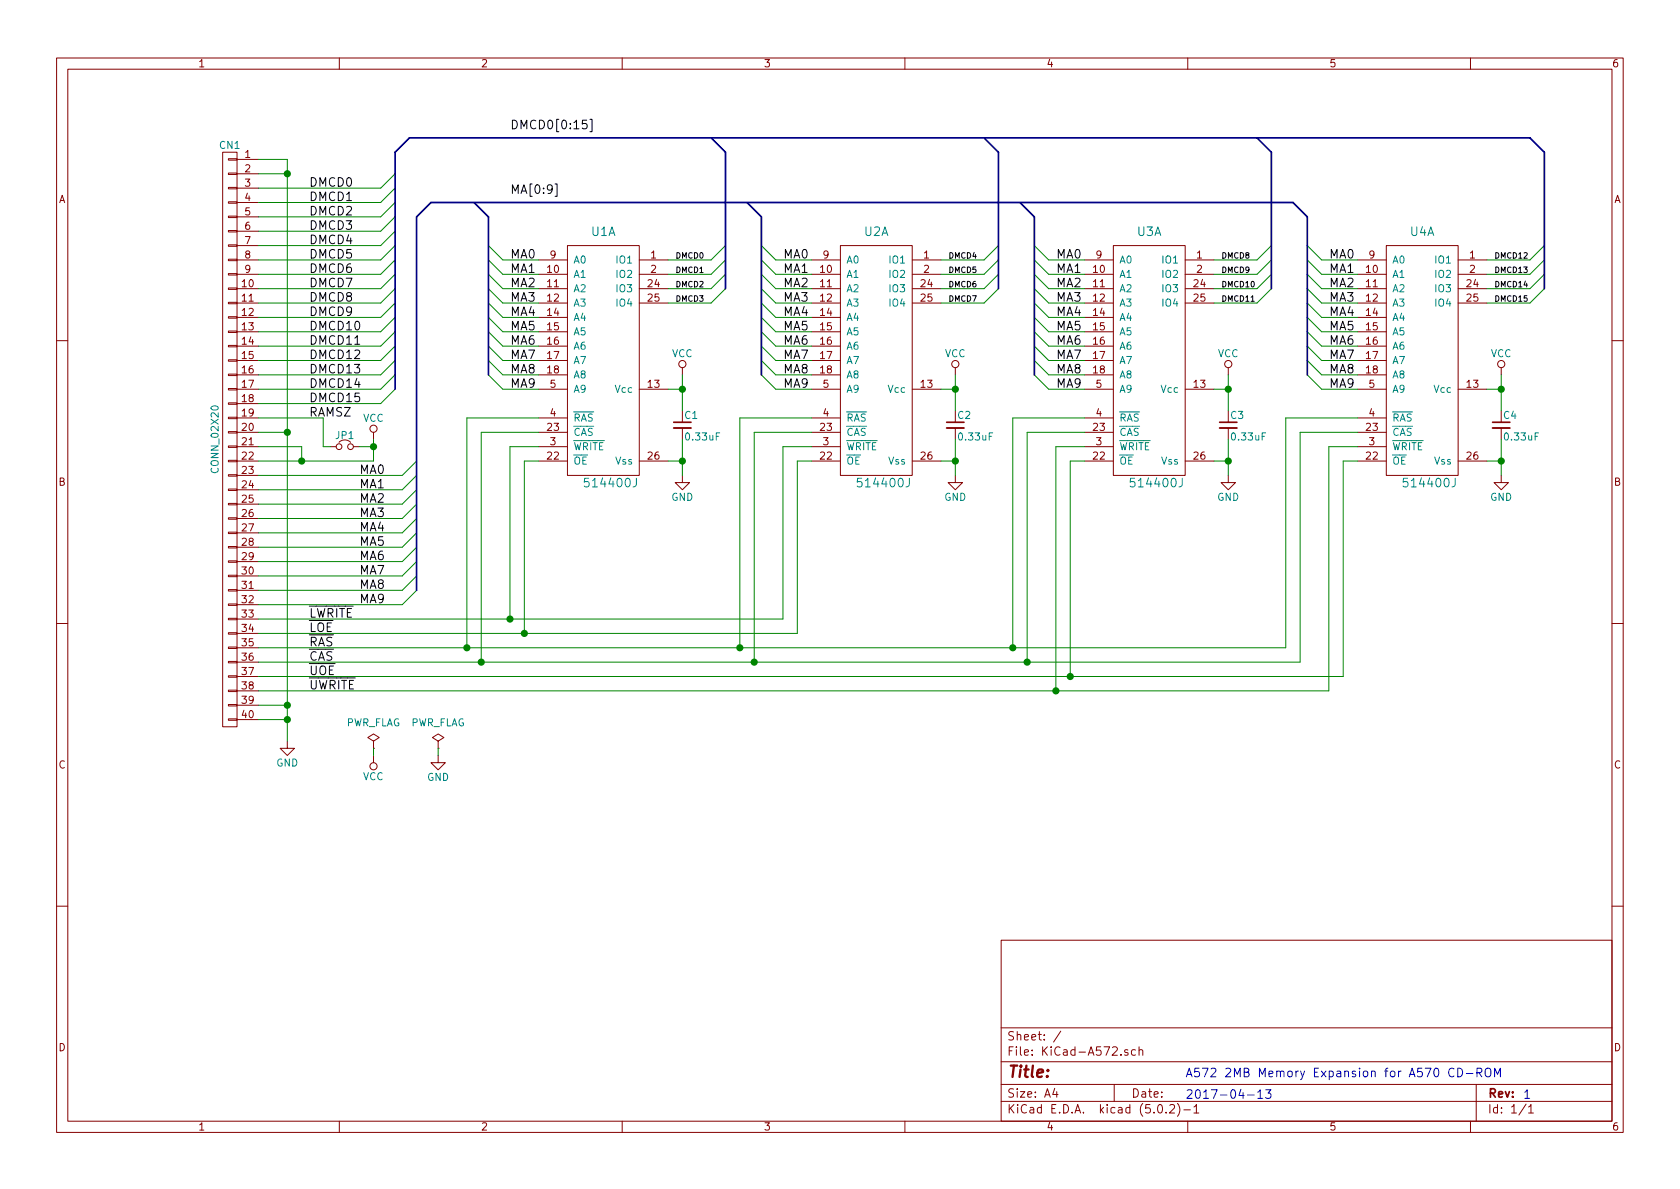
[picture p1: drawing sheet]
<svg xmlns="http://www.w3.org/2000/svg" width="297mm" height="210mm" viewBox="0 0 297 210" stroke-linecap="round" stroke-linejoin="round" font-family="sans-serif">
<g fill="none" stroke="#840000" stroke-width=".18">
<path d="M10 10.3h277v189.9h-277zM12 12.2h273v186.1h-273zM60 10.3v1.9M110 10.3v1.9M160 10.3v1.9M210 10.3v1.9M260 10.3v1.9M39.4 26.9h2.5v101.6h-2.5zM40.4 38.2h1.5v.3h-1.5zM40.4 35.7h1.5v.2h-1.5zM40.4 33.1h1.5v.3h-1.5zM40.4 30.6h1.5v.3h-1.5z"/>
<path d="M40.4 28.1h1.5v.2h-1.5zM41.9 28.2h3.8M41.9 30.7h3.8M41.9 33.3h3.8M41.9 35.8h3.8M41.9 38.3h3.8M40.4 58.5h1.5v.3h-1.5zM40.4 56h1.5v.3h-1.5zM40.4 53.5h1.5v.2h-1.5zM40.4 50.9h1.5v.3h-1.5zM40.4 48.4h1.5v.2h-1.5zM40.4 45.8h1.5v.3h-1.5z"/>
<path d="M40.4 43.3h1.5v.3h-1.5zM40.4 40.8h1.5v.2h-1.5zM41.9 51h3.8M41.9 53.6h3.8M41.9 56.1h3.8M41.9 58.7h3.8M41.9 40.9h3.8M41.9 43.4h3.8M41.9 46h3.8M41.9 48.5h3.8M95.2 51h5.1M95.2 53.6h5.1"/>
<path d="M95.2 56.1h5.1M95.2 58.7h5.1M95.2 46h5.1M95.2 48.5h5.1M100.3 43.4h12.7v40.7h-12.7zM113 51h5.1M113 53.6h5.1M113 46h5.1M113 48.5h5.1M143.5 51h5.1M143.5 53.6h5.1M143.5 56.1h5.1"/>
<path d="M143.5 58.7h5.1M143.5 46h5.1M143.5 48.5h5.1M148.6 43.4h12.7v40.7h-12.7zM161.3 51h5.1M161.3 53.6h5.1M161.3 46h5.1M161.3 48.5h5.1M191.8 51h5M191.8 53.6h5M191.8 56.1h5M191.8 58.7h5"/>
<path d="M191.8 46h5M191.8 48.5h5M196.8 43.4h12.7v40.7h-12.7zM209.5 51h5.1M209.5 53.6h5.1M209.5 46h5.1M209.5 48.5h5.1M240 51h5.1M240 53.6h5.1M240 56.1h5.1M240 58.7h5.1M240 46h5.1"/>
<path d="M240 48.5h5.1M245.1 43.4h12.7v40.7h-12.7zM257.8 51h5.1M257.8 53.6h5.1M257.8 46h5.1M257.8 48.5h5.1M10 60.2h2M40.4 78.9h1.5v.2h-1.5zM40.4 76.3h1.5v.3h-1.5zM40.4 73.8h1.5v.2h-1.5zM40.4 71.2h1.5v.3h-1.5zM40.4 68.7h1.5v.3h-1.5z"/>
<path d="M40.4 66.2h1.5v.2h-1.5zM40.4 63.6h1.5v.3h-1.5zM40.4 61.1h1.5v.2h-1.5zM41.9 61.2h3.8M41.9 63.7h3.8M41.9 66.3h3.8M41.9 68.8h3.8M41.9 71.4h3.8M41.9 73.9h3.8M41.9 76.4h3.8M41.9 79h3.8M58.4 79h1"/>
<path d="M62.5 79h1M66 76.4v1.3M95.2 61.2h5.1M95.2 63.7h5.1M95.2 66.3h5.1M95.2 68.8h5.1M95.2 73.9h5.1M95.2 76.4h5.1M95.2 79h5.1M113 68.8h5.1M120.6 65v1.3M120.6 75.7v2"/>
<path d="M143.5 61.2h5.1M143.5 63.7h5.1M143.5 66.3h5.1M143.5 68.8h5.1M143.5 73.9h5.1M143.5 76.4h5.1M143.5 79h5.1M161.3 68.8h5.1M168.9 65v1.3M168.9 75.7v2M191.8 61.2h5M191.8 63.7h5"/>
<path d="M191.8 66.3h5M191.8 68.8h5M191.8 73.9h5M191.8 76.4h5M191.8 79h5M209.5 68.8h5.1M217.2 65v1.3M217.2 75.7v2M240 61.2h5.1M240 63.7h5.1M240 66.3h5.1M240 68.8h5.1"/>
<path d="M240 73.9h5.1M240 76.4h5.1M240 79h5.1M257.8 68.8h5.1M265.4 65v1.3M265.4 75.7v2M285 60.2h2M40.4 99.2h1.5v.2h-1.5zM40.4 96.6h1.5v.3h-1.5zM40.4 94.1h1.5v.3h-1.5zM40.4 91.6h1.5v.2h-1.5zM40.4 89h1.5v.3h-1.5z"/>
<path d="M40.4 86.5h1.5v.2h-1.5zM40.4 83.9h1.5v.3h-1.5zM40.4 81.4h1.5v.3h-1.5zM41.9 81.5h3.8M41.9 84.1h3.8M41.9 86.6h3.8M41.9 89.1h3.8M41.9 91.7h3.8M41.9 94.2h3.8M41.9 96.8h3.8M41.9 99.3h3.8M95.2 81.5h5.1"/>
<path d="M113 81.5h5.1M120.6 84.1v1.2h1.3l-1.3 1.3-1.2-1.3h1.2M143.5 81.5h5.1M161.3 81.5h5.1M168.9 84.1v1.2h1.3l-1.3 1.3-1.3-1.3h1.3M191.8 81.5h5M209.5 81.5h5.1M217.2 84.1v1.2h1.2l-1.2 1.3-1.3-1.3h1.3M240 81.5h5.1M257.8 81.5h5.1M265.4 84.1v1.2h1.3l-1.3 1.3-1.2-1.3h1.2M10 110.3h2"/>
<path d="M40.4 119.5h1.5v.3h-1.5zM40.4 117h1.5v.2h-1.5zM40.4 114.4h1.5v.3h-1.5zM40.4 111.9h1.5v.2h-1.5zM40.4 109.3h1.5v.3h-1.5zM40.4 106.8h1.5v.3h-1.5zM40.4 104.3h1.5v.2h-1.5zM40.4 101.7h1.5v.3h-1.5zM41.9 101.8h3.8M41.9 104.4h3.8M41.9 106.9h3.8M41.9 109.5h3.8"/>
<path d="M41.9 112h3.8M41.9 114.5h3.8M41.9 117.1h3.8M41.9 119.6h3.8M285 110.3h2M40.4 127.1h1.5v.3h-1.5zM40.4 124.6h1.5v.2h-1.5zM40.4 122h1.5v.3h-1.5zM41.9 122.2h3.8M41.9 124.7h3.8M41.9 127.2h3.8M50.8 131.1v1.2h1.3l-1.3 1.3-1.3-1.3h1.3"/>
<path d="M66 131.1l1.1-.7-1.1-.6-1 .6 1 .7v1.2M66 132.3h.1M66 133.6v1.3M77.5 131.1l1-.7-1-.6-1 .6 1 .7v1.2M77.5 132.3h.1M77.5 133.6v1.3h1.2l-1.2 1.2-1.3-1.2h1.3M10 160.2h2M177 166.3h108v32h-108zM285 160.2h2M60 198.3v1.9M110 198.3v1.9M160 198.3v1.9"/>
<path d="M177 194.8h108M177 191.8h108M177 187.8h108M177 181.8h108M186.5 192.5l-.4 1h1M186.8 193v1M187.6 182.3l-1.3 2M197 191.8v3M198.2 186.5v.1M199.4 185.7a.37 .37 0 0 0-.6 .1l.1 .2 .5 .2 .1 .1-.2 .3-.5-.1M200.8 185.7l-.5-.1-.2 .3 .1 .6h.6M201.4 185.7h.1a.37 .37 0 0 1 .6 .1v.8"/>
<path d="M201.4 185.1v1.5M204.8 195.5l.4-.2a.94 .94 0 0 1 0 1.5 .79 .79 0 0 1-.4-1.3zM206.2 196.7v.1M206.8 195.5l.2-.2h.4l.2 .2 .1 .3-.1 .2-.8 .8h.9M208.2 195.1a1.71 1.71 0 0 1 0 2.3M209.3 196.3h1.2M210 198.3v1.9M211.1 195.8l.4-.5v1.5M211.1 196.8h.9M260 198.3v1.9M261 191.8v6.5M269.8 195.2l-1.2 2"/>
<path d="M270.3 195.8l.4-.5v1.5M270.3 196.8h.8"/>
<circle cx="59.9" cy="79" r=".51"/>
<circle cx="62" cy="79" r=".51"/>
<circle cx="66" cy="75.8" r=".63"/>
<circle cx="120.6" cy="64.4" r=".63"/>
<circle cx="168.9" cy="64.4" r=".63"/>
<circle cx="217.2" cy="64.4" r=".63"/>
<circle cx="265.4" cy="64.4" r=".63"/>
<circle cx="66" cy="135.5" r=".63"/>
</g>
<g fill="none" stroke="#008400" stroke-width=".18">
<path d="M45.7 28.2h5.1v102.9M45.7 30.7h5.1M69.8 30.7l-2.5 2.6h-21.6M69.8 33.3l-2.5 2.5h-21.6M69.8 35.8l-2.5 2.5h-21.6M69.8 38.3l-2.5 2.6h-21.6M69.8 40.9l-2.5 2.5h-21.6M69.8 43.4l-2.5 2.6h-21.6M69.8 46l-2.5 2.5h-21.6M69.8 48.5l-2.5 2.5h-21.6M69.8 51l-2.5 2.6h-21.6M69.8 53.6l-2.5 2.5h-21.6"/>
<path d="M69.8 56.1l-2.5 2.6h-21.6M69.8 58.7l-2.5 2.5h-21.6M86.4 43.4l2.5 2.6h6.3M86.4 46l2.5 2.5h6.3M86.4 48.5l2.5 2.5h6.3M86.4 51l2.5 2.6h6.3M86.4 53.6l2.5 2.5h6.3M86.4 56.1l2.5 2.6h6.3M86.4 58.7l2.5 2.5h6.3M128.3 51l-2.6 2.6h-7.6M128.3 48.5l-2.6 2.5h-7.6M128.3 46l-2.6 2.5h-7.6"/>
<path d="M128.3 43.4l-2.6 2.6h-7.6M134.6 43.4l2.6 2.6h6.3M134.6 46l2.6 2.5h6.3M134.6 48.5l2.6 2.5h6.3M134.6 51l2.6 2.6h6.3M134.6 53.6l2.6 2.5h6.3M134.6 56.1l2.6 2.6h6.3M134.6 58.7l2.6 2.5h6.3M176.5 43.4l-2.5 2.6h-7.6M176.5 46l-2.5 2.5h-7.6M176.5 48.5l-2.5 2.5h-7.6M176.5 51l-2.5 2.6h-7.6"/>
<path d="M182.9 43.4l2.5 2.6h6.4M182.9 46l2.5 2.5h6.4M182.9 48.5l2.5 2.5h6.4M182.9 51l2.5 2.6h6.4M182.9 53.6l2.5 2.5h6.4M182.9 56.1l2.5 2.6h6.4M182.9 58.7l2.5 2.5h6.4M224.8 43.4l-2.6 2.6h-7.6M224.8 46l-2.6 2.5h-7.6M224.8 48.5l-2.6 2.5h-7.6M224.8 51l-2.6 2.6h-7.6M231.1 43.4l2.6 2.6h6.3"/>
<path d="M231.1 46l2.6 2.5h6.3M231.1 48.5l2.6 2.5h6.3M231.1 51l2.6 2.6h6.3M231.1 53.6l2.6 2.5h6.3M231.1 56.1l2.6 2.6h6.3M231.1 58.7l2.6 2.5h6.3M273 43.4l-2.5 2.6h-7.6M273 46l-2.5 2.5h-7.6M273 48.5l-2.5 2.5h-7.6M273 51l-2.5 2.6h-7.6M45.7 76.4h5.1M45.7 73.9h11.4v5.1h1.3"/>
<path d="M45.7 79h7.6v2.5M63.5 79h2.5M66 77.7v3.8h-20.3M69.8 61.2l-2.5 2.5h-21.6M69.8 63.7l-2.5 2.6h-21.6M69.8 66.3l-2.5 2.5h-21.6M69.8 68.8l-2.5 2.6h-21.6M86.4 61.2l2.5 2.5h6.3M86.4 63.7l2.5 2.6h6.3M86.4 66.3l2.5 2.5h6.3M95.2 76.4h-10.1v40.7M95.2 73.9h-12.7v40.6"/>
<path d="M95.2 79h-5v30.5M118.1 68.8h2.5M120.6 66.3v6.3M120.6 77.7v6.4M134.6 61.2l2.6 2.5h6.3M134.6 63.7l2.6 2.6h6.3M134.6 66.3l2.6 2.5h6.3M143.5 76.4h-10.2v40.7M143.5 73.9h-12.7v40.6M143.5 79h-5.1v30.5h-92.7M166.4 68.8h2.5M168.9 66.3v6.3"/>
<path d="M168.9 77.7v6.4M182.9 61.2l2.5 2.5h6.4M182.9 63.7l2.5 2.6h6.4M182.9 66.3l2.5 2.5h6.4M191.8 76.4h-10.2v40.7M191.8 73.9h-12.7v40.6M191.8 79h-5.1v43.2M214.6 68.8h2.6M217.2 66.3v6.3M217.2 77.7v6.4M231.1 61.2l2.6 2.5h6.3M231.1 63.7l2.6 2.6h6.3"/>
<path d="M231.1 66.3l2.6 2.5h6.3M240 76.4h-10.1v40.7h-184.2M240 73.9h-12.7v40.6h-181.6M240 79h-5.1v43.2h-189.2M262.9 68.8h2.5M265.4 66.3v6.3M265.4 77.7v6.4M73.7 81.5l-2.6 2.6h-25.4M73.7 84.1l-2.6 2.5h-25.4M73.7 86.6l-2.6 2.5h-25.4M73.7 89.1l-2.6 2.6h-25.4M73.7 91.7l-2.6 2.5h-25.4"/>
<path d="M73.7 94.2l-2.6 2.6h-25.4M73.7 96.8l-2.6 2.5h-25.4M73.7 99.3l-2.6 2.5h-25.4M95.2 81.5h-2.5v30.5M118.1 81.5h2.5M143.5 81.5h-2.5v30.5h-95.3M166.4 81.5h2.5M191.8 81.5h-2.6v38.1M214.6 81.5h2.6M240 81.5h-2.5v38.1h-191.8M262.9 81.5h2.5M73.7 101.8l-2.6 2.6h-25.4"/>
<path d="M73.7 104.4l-2.6 2.5h-25.4M45.7 124.7h5.1M45.7 127.2h5.1M66 132.3v1.3M77.5 132.3v1.3"/>
</g>
<path d="M119.1 75.7h3.1M167.4 75.7h3M215.6 75.7h3.1M263.9 75.7h3.1" fill="none" stroke="#840000" stroke-width=".33"/>
<path d="M119.1 74.7h3.1M167.4 74.7h3M215.6 74.7h3.1M263.9 74.7h3.1" fill="none" stroke="#840000" stroke-width=".3"/>
<path d="M98.1 32.5h.4v2.2h-.4M103.7 21.3h-.7l-.1 .7 .2-.2 .6 .1 .1 .2-.1 .5-.2 .2h-.4l-.2-.2M104.3 21.1h.4v2.2h-.4" fill="none" stroke="#000" stroke-width=".18"/>
<path d="M83.8 35.8l2.6 2.5v28M125.7 24.4l2.6 2.5v24.1M132.1 35.8l2.5 2.5v28M174 24.4l2.5 2.5v24.1M180.3 35.8l2.6 2.5v28M222.2 24.4l2.6 2.5v24.1M273 51v-24.1l-2.5-2.5h-198.1l-2.6 2.5v41.9M231.1 66.3v-28l-2.5-2.5h-152.4l-2.5 2.5v66.1" fill="none" stroke="#000084" stroke-width=".3"/>
<g fill="#008400" stroke="#008400" stroke-width=".25">
<circle cx="50.8" cy="30.7" r=".51"/>
<circle cx="50.8" cy="76.4" r=".51"/>
<circle cx="50.8" cy="124.7" r=".51"/>
<circle cx="50.8" cy="127.2" r=".51"/>
<circle cx="53.3" cy="81.5" r=".51"/>
<circle cx="120.7" cy="68.8" r=".51"/>
<circle cx="168.9" cy="68.8" r=".51"/>
<circle cx="217.2" cy="68.8" r=".51"/>
<circle cx="265.4" cy="68.8" r=".51"/>
<circle cx="90.2" cy="109.5" r=".51"/>
<circle cx="92.7" cy="112" r=".51"/>
<circle cx="186.7" cy="122.2" r=".51"/>
<circle cx="189.2" cy="119.6" r=".51"/>
<circle cx="133.4" cy="117.1" r=".51"/>
<circle cx="130.8" cy="114.5" r=".51"/>
<circle cx="85.1" cy="117.1" r=".51"/>
<circle cx="82.6" cy="114.5" r=".51"/>
<circle cx="66" cy="79" r=".51"/>
<circle cx="265.4" cy="81.5" r=".51"/>
<circle cx="217.2" cy="81.5" r=".51"/>
<circle cx="168.9" cy="81.5" r=".51"/>
<circle cx="120.7" cy="81.5" r=".51"/>
<circle cx="179.1" cy="114.5" r=".51"/>
<circle cx="181.6" cy="117.1" r=".51"/>
</g>
<path d="M220.6 193.6h1.1M222.4 193.1l.4-.4v1.5M222.4 194.2h.9M223.8 192.7h.9l-.5 .6 .4 .1v.7l-.2 .1h-.4l-.2-.1M257.1 189a.62 .62 0 0 0-.8 0 .62 .62 0 0 0-.2 .8 .56 .56 0 0 0 .3 .5 .56 .56 0 0 0 .7 0M257.7 188.9a.77 .77 0 0 1 .9 .8 .77 .77 0 0 1-.9 .7zM259.3 189.8h1.1M261.1 189.7l.8-.1 .1-.2v-.4l-.3-.1h-.6v1.5M261.5 189.7l.5 .7M262.7 189.1a.54 .54 0 0 1 .8 0 1.04 1.04 0 0 1-.3 1.3 .53 .53 0 0 1-.6-.5zM264.3 190.4v-1.5l.5 1.1 .5-1.1v1.5" fill="none" stroke="#0000c2" stroke-width=".18"/>
<text font-size="2.8" fill="#840000" x="178" y="190.5">Title:</text>
<g font-size="2.1">
<text x="90.2" y="22.9">DMCD0[0:15]</text>
<text x="54.6" y="33">DMCD0</text>
<text x="54.6" y="35.6">DMCD1</text>
<text x="90.2" y="34.3">MA[0:9]</text>
<text x="54.6" y="38.1">DMCD2</text>
<text x="54.6" y="40.6">DMCD3</text>
<text x="54.6" y="43.2">DMCD4</text>
<text x="54.6" y="45.7">DMCD5</text>
<text x="90.2" y="45.7">MA0</text>
<text x="138.4" y="45.7">MA0</text>
<text x="186.7" y="45.7">MA0</text>
<text x="234.9" y="45.7">MA0</text>
<text x="54.6" y="48.3">DMCD6</text>
<text x="54.6" y="50.8">DMCD7</text>
<text x="54.6" y="53.3">DMCD8</text>
<text x="90.2" y="48.3">MA1</text>
<text x="90.2" y="50.8">MA2</text>
<text x="90.2" y="53.3">MA3</text>
<text x="138.4" y="48.3">MA1</text>
<text x="138.4" y="50.8">MA2</text>
<text x="138.4" y="53.3">MA3</text>
<text x="186.7" y="48.3">MA1</text>
<text x="186.7" y="50.8">MA2</text>
<text x="186.7" y="53.3">MA3</text>
<text x="234.9" y="48.3">MA1</text>
<text x="234.9" y="50.8">MA2</text>
<text x="234.9" y="53.3">MA3</text>
<text x="54.6" y="55.9">DMCD9</text>
<text x="54.6" y="58.4">DMCD10</text>
<text x="90.2" y="55.9">MA4</text>
<text x="90.2" y="58.4">MA5</text>
<text x="138.4" y="55.9">MA4</text>
<text x="138.4" y="58.4">MA5</text>
<text x="186.7" y="55.9">MA4</text>
<text x="186.7" y="58.4">MA5</text>
<text x="234.9" y="55.9">MA4</text>
<text x="234.9" y="58.4">MA5</text>
<text x="54.6" y="61">DMCD11</text>
<text x="54.6" y="63.5">DMCD12</text>
<text x="90.2" y="61">MA6</text>
<text x="90.2" y="63.5">MA7</text>
<text x="138.4" y="61">MA6</text>
<text x="138.4" y="63.5">MA7</text>
<text x="186.7" y="61">MA6</text>
<text x="186.7" y="63.5">MA7</text>
<text x="234.9" y="61">MA6</text>
<text x="234.9" y="63.5">MA7</text>
<text x="54.6" y="66">DMCD13</text>
<text x="54.6" y="68.6">DMCD14</text>
<text x="54.6" y="71.1">DMCD15</text>
<text x="90.2" y="66">MA8</text>
<text x="90.2" y="68.6">MA9</text>
<text x="138.4" y="66">MA8</text>
<text x="138.4" y="68.6">MA9</text>
<text x="186.7" y="66">MA8</text>
<text x="186.7" y="68.6">MA9</text>
<text x="234.9" y="66">MA8</text>
<text x="234.9" y="68.6">MA9</text>
<text x="54.6" y="73.7">RAMSZ</text>
<text x="63.5" y="83.8">MA0</text>
<text x="63.5" y="86.4">MA1</text>
<text x="63.5" y="88.9">MA2</text>
<text x="63.5" y="91.4">MA3</text>
<text x="63.5" y="94">MA4</text>
<text x="63.5" y="96.5">MA5</text>
<text x="63.5" y="99.1">MA6</text>
<text x="63.5" y="101.6">MA7</text>
<text x="63.5" y="104.1">MA8</text>
<text x="63.5" y="106.7">MA9</text>
<text x="54.6" y="109.2">LWRITE</text>
<text x="54.6" y="111.8">LOE</text>
<text x="54.6" y="114.3">RAS</text>
<text x="54.6" y="116.8">CAS</text>
<text x="54.6" y="119.4">UOE</text>
<text x="54.6" y="121.9">UWRITE</text>
</g>
<g font-size="2.1" fill="#008484">
<text x="104.6" y="41.7">U1A</text>
<text x="152.8" y="41.7">U2A</text>
<text x="201.1" y="41.7">U3A</text>
<text x="249.4" y="41.7">U4A</text>
<text x="103.8" y="86.2">514400J</text>
<text x="152.1" y="86.2">514400J</text>
<text x="200.4" y="86.2">514400J</text>
<text x="248.6" y="86.2">514400J</text>
</g>
<g font-size="2.1" fill="#840000">
<text x="178" y="184">Sheet: /</text>
<text x="178" y="186.7">File: KiCad-A572.sch</text>
<text x="178" y="196.9">KiCad E.D.A. kicad (5.0.2)-1</text>
<text x="178" y="194.1">Size: A4</text>
<text x="200" y="194.1">Date:</text>
<text x="263" y="194.1">Rev:</text>
<text x="263" y="196.9">Id: 1/1</text>
</g>
<g font-size="2.1" fill="#0000c2">
<text x="209.5" y="190.5">A572 2MB Memory Expansion for A570 CD-ROM</text>
<text x="209.5" y="194.3">2017-04-13</text>
<text x="269.2" y="194.3">1</text>
</g>
<g font-size="1.8" fill="#840000">
<text x="35" y="11.9">1</text>
<text x="85" y="11.9">2</text>
<text x="135" y="11.9">3</text>
<text x="185" y="11.9">4</text>
<text x="235" y="11.9">5</text>
<text x="285" y="11.9">6</text>
<text x="43.3" y="27.9">1</text>
<text x="10.4" y="35.9">A</text>
<text x="43.3" y="30.5">2</text>
<text x="43.3" y="33">3</text>
<text x="43.3" y="35.6">4</text>
<text x="285.4" y="35.9">A</text>
<text x="43.3" y="38.1">5</text>
<text x="43.3" y="40.6">6</text>
<text x="43.3" y="43.2">7</text>
<text x="43.3" y="45.7">8</text>
<text x="97.3" y="45.7">9</text>
<text x="115.1" y="45.7">1</text>
<text x="145.6" y="45.7">9</text>
<text x="163.3" y="45.7">1</text>
<text x="193.8" y="45.7">9</text>
<text x="211.6" y="45.7">1</text>
<text x="242.1" y="45.7">9</text>
<text x="259.9" y="45.7">1</text>
<text x="42.8" y="50.8">10</text>
<text x="42.8" y="53.3">11</text>
<text x="43.3" y="48.3">9</text>
<text x="96.8" y="48.3">10</text>
<text x="96.8" y="50.8">11</text>
<text x="96.8" y="53.3">12</text>
<text x="114.6" y="50.8">24</text>
<text x="114.6" y="53.3">25</text>
<text x="115.1" y="48.3">2</text>
<text x="145.1" y="48.3">10</text>
<text x="145.1" y="50.8">11</text>
<text x="145.1" y="53.3">12</text>
<text x="162.9" y="50.8">24</text>
<text x="162.9" y="53.3">25</text>
<text x="163.3" y="48.3">2</text>
<text x="193.3" y="48.3">10</text>
<text x="193.3" y="50.8">11</text>
<text x="193.3" y="53.3">12</text>
<text x="211.1" y="50.8">24</text>
<text x="211.1" y="53.3">25</text>
<text x="211.6" y="48.3">2</text>
<text x="241.6" y="48.3">10</text>
<text x="241.6" y="50.8">11</text>
<text x="241.6" y="53.3">12</text>
<text x="259.4" y="50.8">24</text>
<text x="259.4" y="53.3">25</text>
<text x="259.9" y="48.3">2</text>
<text x="42.8" y="55.9">12</text>
<text x="42.8" y="58.4">13</text>
<text x="96.8" y="55.9">14</text>
<text x="96.8" y="58.4">15</text>
<text x="145.1" y="55.9">14</text>
<text x="145.1" y="58.4">15</text>
<text x="193.3" y="55.9">14</text>
<text x="193.3" y="58.4">15</text>
<text x="241.6" y="55.9">14</text>
<text x="241.6" y="58.4">15</text>
<text x="42.8" y="61">14</text>
<text x="42.8" y="63.5">15</text>
<text x="96.8" y="61">16</text>
<text x="96.8" y="63.5">17</text>
<text x="145.1" y="61">16</text>
<text x="145.1" y="63.5">17</text>
<text x="193.3" y="61">16</text>
<text x="193.3" y="63.5">17</text>
<text x="241.6" y="61">16</text>
<text x="241.6" y="63.5">17</text>
<text x="42.8" y="66">16</text>
<text x="42.8" y="68.6">17</text>
<text x="42.8" y="71.1">18</text>
<text x="96.8" y="66">18</text>
<text x="97.3" y="68.6">5</text>
<text x="114.6" y="68.6">13</text>
<text x="145.1" y="66">18</text>
<text x="145.6" y="68.6">5</text>
<text x="162.9" y="68.6">13</text>
<text x="193.3" y="66">18</text>
<text x="193.8" y="68.6">5</text>
<text x="211.1" y="68.6">13</text>
<text x="241.6" y="66">18</text>
<text x="242.1" y="68.6">5</text>
<text x="259.4" y="68.6">13</text>
<text x="42.8" y="73.7">19</text>
<text x="42.8" y="76.2">20</text>
<text x="96.8" y="76.2">23</text>
<text x="97.3" y="73.7">4</text>
<text x="145.1" y="76.2">23</text>
<text x="145.6" y="73.7">4</text>
<text x="193.3" y="76.2">23</text>
<text x="193.8" y="73.7">4</text>
<text x="241.6" y="76.2">23</text>
<text x="242.1" y="73.7">4</text>
<text x="42.8" y="78.7">21</text>
<text x="42.8" y="81.3">22</text>
<text x="42.8" y="83.8">23</text>
<text x="96.8" y="81.3">22</text>
<text x="97.3" y="78.7">3</text>
<text x="114.6" y="81.3">26</text>
<text x="145.1" y="81.3">22</text>
<text x="145.6" y="78.7">3</text>
<text x="162.9" y="81.3">26</text>
<text x="193.3" y="81.3">22</text>
<text x="193.8" y="78.7">3</text>
<text x="211.1" y="81.3">26</text>
<text x="241.6" y="81.3">22</text>
<text x="242.1" y="78.7">3</text>
<text x="259.4" y="81.3">26</text>
<text x="10.4" y="85.9">B</text>
<text x="42.8" y="86.4">24</text>
<text x="42.8" y="88.9">25</text>
<text x="285.4" y="85.9">B</text>
<text x="42.8" y="91.4">26</text>
<text x="42.8" y="94">27</text>
<text x="42.8" y="96.5">28</text>
<text x="42.8" y="99.1">29</text>
<text x="42.8" y="101.6">30</text>
<text x="42.8" y="104.1">31</text>
<text x="42.8" y="106.7">32</text>
<text x="42.8" y="109.2">33</text>
<text x="42.8" y="111.8">34</text>
<text x="42.8" y="114.3">35</text>
<text x="42.8" y="116.8">36</text>
<text x="42.8" y="119.4">37</text>
<text x="42.8" y="121.9">38</text>
<text x="42.8" y="124.5">39</text>
<text x="42.8" y="127">40</text>
<text x="10.4" y="135.9">C</text>
<text x="285.4" y="135.9">C</text>
<text x="10.4" y="185.9">D</text>
<text x="285.4" y="185.9">D</text>
<text x="35" y="199.9">1</text>
<text x="85" y="199.9">2</text>
<text x="135" y="199.9">3</text>
<text x="185" y="199.9">4</text>
<text x="235" y="199.9">5</text>
<text x="285" y="199.9">6</text>
</g>
<g font-size="1.8" fill="#008484">
<text x="38.9" y="26.3">CN1</text>
<text x="101.3" y="46.6">A0</text>
<text x="109.2" y="46.6">IO1</text>
<text x="149.6" y="46.6">A0</text>
<text x="157.4" y="46.6">IO1</text>
<text x="197.9" y="46.6">A0</text>
<text x="205.7" y="46.6">IO1</text>
<text x="246.1" y="46.6">A0</text>
<text x="253.9" y="46.6">IO1</text>
<text x="101.3" y="49.1">A1</text>
<text x="101.3" y="51.7">A2</text>
<text x="109.2" y="49.1">IO2</text>
<text x="109.2" y="51.7">IO3</text>
<text x="149.6" y="49.1">A1</text>
<text x="149.6" y="51.7">A2</text>
<text x="157.4" y="49.1">IO2</text>
<text x="157.4" y="51.7">IO3</text>
<text x="197.9" y="49.1">A1</text>
<text x="197.9" y="51.7">A2</text>
<text x="205.7" y="49.1">IO2</text>
<text x="205.7" y="51.7">IO3</text>
<text x="246.1" y="49.1">A1</text>
<text x="246.1" y="51.7">A2</text>
<text x="253.9" y="49.1">IO2</text>
<text x="253.9" y="51.7">IO3</text>
<text x="101.3" y="54.2">A3</text>
<text x="101.3" y="56.8">A4</text>
<text x="101.3" y="59.3">A5</text>
<text x="109.2" y="54.2">IO4</text>
<text x="149.6" y="54.2">A3</text>
<text x="149.6" y="56.8">A4</text>
<text x="149.6" y="59.3">A5</text>
<text x="157.4" y="54.2">IO4</text>
<text x="197.9" y="54.2">A3</text>
<text x="197.9" y="56.8">A4</text>
<text x="197.9" y="59.3">A5</text>
<text x="205.7" y="54.2">IO4</text>
<text x="246.1" y="54.2">A3</text>
<text x="246.1" y="56.8">A4</text>
<text x="246.1" y="59.3">A5</text>
<text x="253.9" y="54.2">IO4</text>
<text x="101.3" y="61.8">A6</text>
<text x="101.3" y="64.4">A7</text>
<text x="118.8" y="63.2">VCC</text>
<text x="149.6" y="61.8">A6</text>
<text x="149.6" y="64.4">A7</text>
<text x="167.1" y="63.2">VCC</text>
<text x="197.9" y="61.8">A6</text>
<text x="197.9" y="64.4">A7</text>
<text x="215.3" y="63.2">VCC</text>
<text x="246.1" y="61.8">A6</text>
<text x="246.1" y="64.4">A7</text>
<text x="263.6" y="63.2">VCC</text>
<text x="101.3" y="66.9">A8</text>
<text x="101.3" y="69.5">A9</text>
<text x="108.9" y="69.5">Vcc</text>
<text x="149.6" y="66.9">A8</text>
<text x="149.6" y="69.5">A9</text>
<text x="157.1" y="69.5">Vcc</text>
<text x="197.9" y="66.9">A8</text>
<text x="197.9" y="69.5">A9</text>
<text x="205.4" y="69.5">Vcc</text>
<text x="246.1" y="66.9">A8</text>
<text x="246.1" y="69.5">A9</text>
<text x="253.6" y="69.5">Vcc</text>
<text x="59.4" y="77.6">JP1</text>
<text x="64.2" y="74.6">VCC</text>
<text x="101.3" y="77.1">CAS</text>
<text x="101.3" y="74.5">RAS</text>
<text x="121.1" y="74.1">C1</text>
<text x="121.4" y="77.9">0.33uF</text>
<text x="149.6" y="77.1">CAS</text>
<text x="149.6" y="74.5">RAS</text>
<text x="169.4" y="74.1">C2</text>
<text x="169.7" y="77.9">0.33uF</text>
<text x="197.9" y="77.1">CAS</text>
<text x="197.9" y="74.5">RAS</text>
<text x="217.6" y="74.1">C3</text>
<text x="217.9" y="77.9">0.33uF</text>
<text x="246.1" y="77.1">CAS</text>
<text x="246.1" y="74.5">RAS</text>
<text x="265.9" y="74.1">C4</text>
<text x="266.2" y="77.9">0.33uF</text>
<text x="38.7" y="83.3" transform="rotate(-90 38.7 83.3)">CONN_02X20</text>
<text x="101.3" y="82.2">OE</text>
<text x="101.3" y="79.6">WRITE</text>
<text x="108.9" y="82.2">Vss</text>
<text x="149.6" y="82.2">OE</text>
<text x="149.6" y="79.6">WRITE</text>
<text x="157.1" y="82.2">Vss</text>
<text x="197.9" y="82.2">OE</text>
<text x="197.9" y="79.6">WRITE</text>
<text x="205.4" y="82.2">Vss</text>
<text x="246.1" y="82.2">OE</text>
<text x="246.1" y="79.6">WRITE</text>
<text x="253.6" y="82.2">Vss</text>
<text x="118.7" y="88.6">GND</text>
<text x="167" y="88.6">GND</text>
<text x="215.2" y="88.6">GND</text>
<text x="263.5" y="88.6">GND</text>
<text x="61.1" y="128.4">PWR_FLAG</text>
<text x="72.5" y="128.4">PWR_FLAG</text>
<text x="48.8" y="135.6">GND</text>
<text x="64.2" y="138">VCC</text>
<text x="75.5" y="138.1">GND</text>
</g>
<g font-size="1.4">
<text x="119.4" y="45.7">DMCD0</text>
<text x="167.6" y="45.7">DMCD4</text>
<text x="215.9" y="45.7">DMCD8</text>
<text x="264.2" y="45.7">DMCD12</text>
<text x="119.4" y="48.3">DMCD1</text>
<text x="119.4" y="50.8">DMCD2</text>
<text x="119.4" y="53.3">DMCD3</text>
<text x="167.6" y="48.3">DMCD5</text>
<text x="167.6" y="50.8">DMCD6</text>
<text x="167.6" y="53.3">DMCD7</text>
<text x="215.9" y="48.3">DMCD9</text>
<text x="215.9" y="50.8">DMCD10</text>
<text x="215.9" y="53.3">DMCD11</text>
<text x="264.2" y="48.3">DMCD13</text>
<text x="264.2" y="50.8">DMCD14</text>
<text x="264.2" y="53.3">DMCD15</text>
</g>
</svg>
